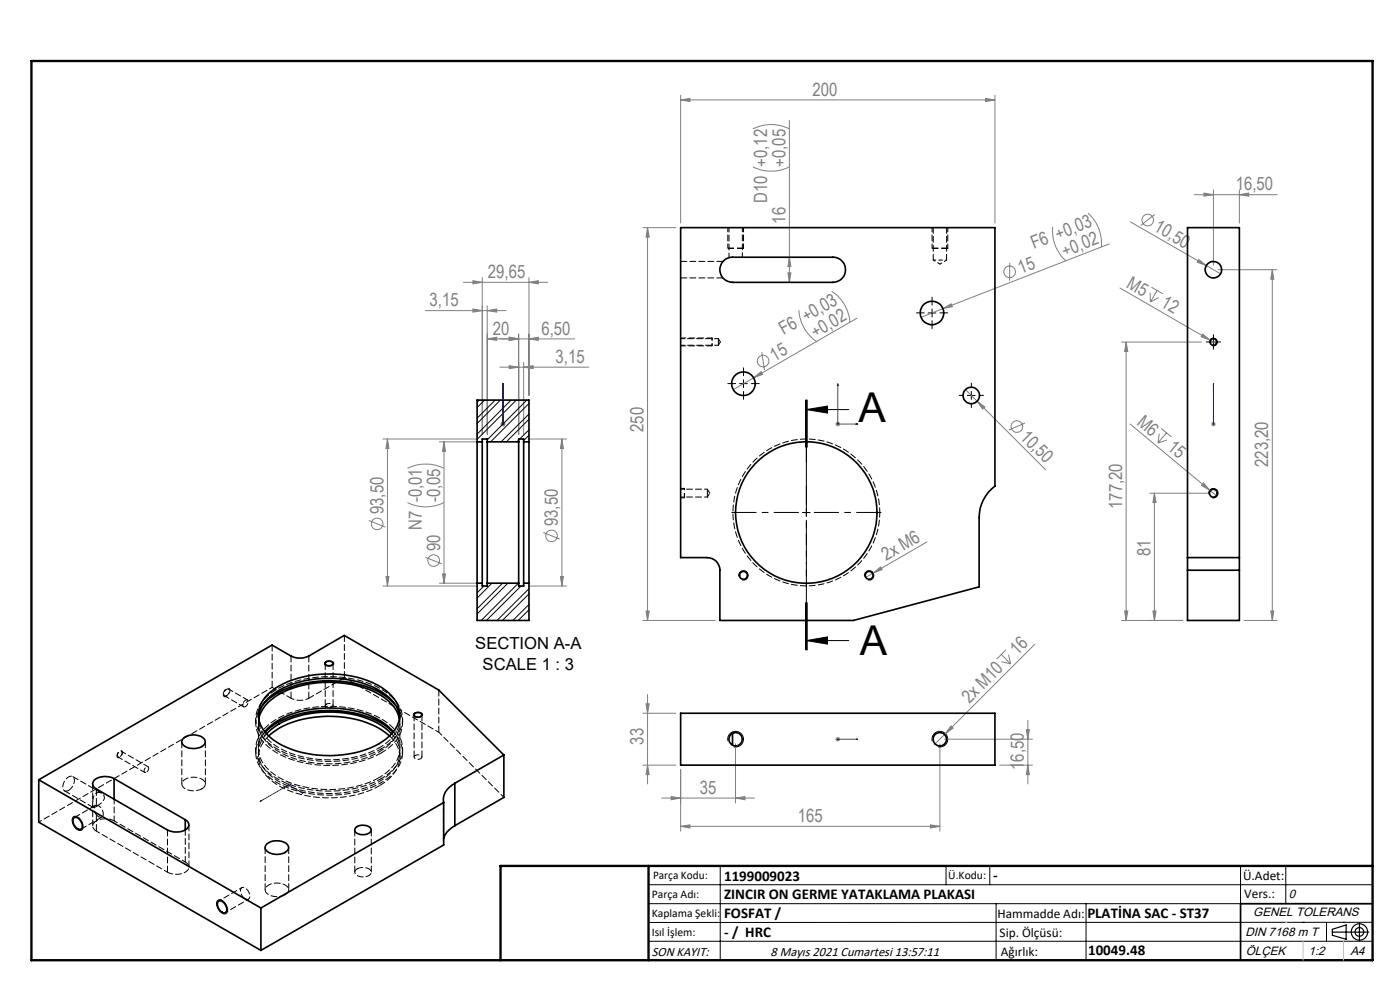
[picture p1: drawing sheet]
<svg xmlns="http://www.w3.org/2000/svg" width="297mm" height="210mm" viewBox="0 0 297 210" stroke-linecap="round" stroke-linejoin="round" font-family="sans-serif">
<g fill="none" stroke="#808080" stroke-width=".21">
<path d="M144.4 21.2l2-.3v.6zM144.4 20.2v27.1M144.4 21.2h66.7M159.7 35.4a8.6 8.6 0 0 0 7.8 0M159.7 27.3a8.6 8.6 0 0 1 7.8 0M167.5 25.5v34.4M209.1 20.9l2 .3-2 .3zM211.1 20.2v27.1M98.3 59.9h17.9M100.3 59.5l2 .4-2 .3zM102.3 58.9v33.2M112.2 59.9l2-.4v.7z"/>
<path d="M112.2 58.9v25M136.4 48.3h7M137.4 48.3l.3 2h-.6zM137.4 48.3v83.3M167.1 57.9h.7l-.3 2zM167.5 54.6l.3 1.9h-.7zM214.2 55.8v3.7M223.3 48.1a8.8 8.8 0 0 0 2.8 7.3M230.8 45.2a8.6 8.6 0 0 1 2.8 7.2M235.3 51.7l-35.2 13.8M239.8 47.1l16.1 9.2M245 45.5l-3 2.3"/>
<path d="M253.4 41.3h17.6M254.3 55.1l1.6 1.2-1.9-.7zM255.4 40.9l2 .4-2 .3zM255.9 56.3l3 1.8M257.4 40.3v15.9M258.4 57.2h12.5M262.9 41.3l2-.4v.7zM262.9 40.3v7M269.9 57.2l.3 2h-.6zM269.9 57.2v74.4M90.2 65.9h17.2M100.3 65.5l2 .4-2 .3z"/>
<path d="M103.4 65.9l2-.4v.7zM103.4 71.9l2-.4v.7zM103.4 64.9v27.2M103.4 71.9h18.5M106 77.9h18.9M108 77.6l2 .3-2 .3zM108 71.5l2 .4-2 .3zM110 70.9v21.2M111.1 77.9l2-.3v.6zM111.1 76.9v15.2M112.2 71.9l2-.4v.7zM161.6 74.7l.6 3.8"/>
<path d="M169.5 65.8a8.6 8.6 0 0 0 3.9 6.7M176.4 61.8a8.5 8.5 0 0 1 3.9 6.7M181.8 67.5l-26.3 15.1M200.1 65.5l-4.7 1.8M200.1 65.5l1.7-1.1 .2 .6zM237.6 61.1l19.1 11M237.9 72.6h17M238.9 72.6v59M238.9 72.6l.4 2h-.7zM244 62.1l.1 2M244.3 60.9l2.4 1.4M245.5 61.6l-1.4 2.5"/>
<path d="M245.8 63.1l-1.7 1M255.1 70.9l1.6 1.2-1.9-.7zM256.7 72.1l1.4 .9M81.2 93.1h20.1M82.2 93.1v31.2M82.2 93.1l.3 2h-.6zM86.4 99.3a9 9 0 0 1 7.8 0M93.2 93.7h9.2M94.2 93.7v30M94.2 93.7l.3 2h-.6zM106.2 89.9h1M106.4 89.6l.7 .7"/>
<path d="M106.7 89.5v.9M107.1 89.6l-.7 .7M112.1 93.1h8.1M119.2 93.1v31.2M119.2 93.1l.3 2h-.6zM159.9 80.1l1.6-1.3 .3 .6zM177.2 89.9h1M177.4 89.6l.7 .7M177.7 89.5v.9M178.1 89.6l-.7 .7M204.8 82.6l2.5 2.5M207.3 85.1l1.6 1.2-.4 .5z"/>
<path d="M207.3 85.1l14.6 14.6M217.5 89.7l-3.5 1.5M239.7 89.9l16.9 14.1M245.9 92l-.2 2M246.4 90.9l2.1 1.8M247.5 91.8l-1.8 2.2M247.5 93.3l-1.8 .7M256.9 89.9h1M257.1 89.6l.7 .7M257.4 89.5v.9M257.8 89.6l-.7 .7M78.2 110.4l3.6 1.4"/>
<path d="M86.4 106.6a8.6 8.6 0 0 0 7.8 0M90.2 118.2l3.6 1.4M115.3 113l3.4 1.4M196.6 115l-11.4 6.6M243.9 104.6h12.5M244.9 104.6v27M244.9 104.6l.4 2h-.7zM255.3 102.4l1.3 1.6-1.7-1zM256.6 104l1.6 1.3M81.2 124.3h20.1M81.9 122.3h.6l-.3 2zM93.2 123.7h9.2"/>
<path d="M93.9 121.7h.6l-.3 2zM112.1 124.3h8.1M118.9 122.3h.6l-.3 2zM136.4 131.6h15.3M137.1 129.6h.6l-.3 2zM185.2 121.6l1.6-1.3 .3 .5zM185.2 121.6l-1.7 .9M212.4 138.8l2 2M213.4 137.8l-2 2M214 138.9l.4 1.9M219.5 136.7l-18.9 18.9M237.9 131.6h13"/>
<path d="M238.6 129.6h.7l-.4 2zM244.6 129.6h.7l-.4 2zM263.9 131.6h7M269.6 129.6h.6l-.3 2zM136.4 151.3h7M137.1 149.3h.6l-.3 2zM137.4 147.3v19M156 157.8v12.5M177.2 156.8h1M177.4 156.4l.7 .8M177.7 156.3v1M178.1 156.4l-.7 .8"/>
<path d="M199.4 157.8v18.5M200.4 156.8h18.6M200.6 155.6l-2.4 2.4M201.8 154l.4 .4-1.6 1.2zM212.4 140.4l2 .4M217.7 154.8h.7l-.3 2zM218.1 152.8v13.5M60.7 166.5h1M60.9 166.1l.7 .8M61.2 166v1M61.6 166.1l-.7 .8M136.4 162.3h7"/>
<path d="M137.4 162.3l.3 2h-.6zM140.4 169.3h19.7M142.4 169l2 .3-2 .3zM144.4 175.3l2-.3v.6zM144.4 163.3v13M144.4 175.3h55M156 169.3l2-.3v.6zM197.4 175l2 .3-2 .3zM212.1 162.3h6.9M218.1 162.3l.3 2h-.7z"/>
<circle cx="214.2" cy="57.7" r="1.24"/>
<circle cx="243.5" cy="46.7" r="1.24"/>
<circle cx="161.9" cy="76.6" r="1.23"/>
<circle cx="215.7" cy="90.5" r="1.23"/>
<circle cx="80" cy="111.1" r="1.23"/>
<circle cx="92" cy="118.9" r="1.24"/>
<circle cx="117" cy="113.6" r="1.23"/>
</g>
<g fill="none" stroke="#000" stroke-width=".21">
<path d="M196.9 66.4h1.6M197.7 65.5v1.7M256.6 72.6h1.6M256.6 72.8a.83 .83 0 0 1 .7-1.1 .83 .83 0 0 1 .9 .9 .83 .83 0 0 1-1 .8M257.4 71.7v1.7M156.9 81.4h1.6M157.7 80.6v1.6M170.9 84.9v10M171.1 86.9l4.4-.8v1.5zM171.1 86.9h9M171.1 84.9v10M171.2 84.9v10"/>
<path d="M205.2 83.9h1.7M206.1 83v1.7M170.2 108.7h1.7M171.1 107.9v1.7M256.4 104.9a1 1 0 0 1 .9-1.3 1 1 0 0 1 1.1 1.1 1 1 0 0 1-1.3 .9M156.7 122.3a1 1 0 0 1 .9-1.3 1 1 0 0 1 1.1 1.1 1 1 0 0 1-1.3 .9M170.9 127.9v10M171.1 135.9l4.4-.8v1.5zM171.1 135.9h9M171.1 127.9v10M171.2 127.9v10zM183.4 122.3a1 1 0 0 1 .9-1.3 1 1 0 0 1 1.1 1.1 1 1 0 0 1-1.3 .9"/>
<path d="M69 140.4a1.12 1.12 0 0 1 1.8 .4 1.18 1.18 0 0 1-2-.1zM87.8 151.3a1.12 1.12 0 0 1 1.8 .4 1.2 1.2 0 0 1-1.9 0zM154.4 157.2a1.67 1.67 0 0 1 1.5-2 1.67 1.67 0 0 1 1.8 1.8 1.67 1.67 0 0 1-2.1 1.4M197.8 157.2a1.66 1.66 0 0 1 1.4-2 1.66 1.66 0 0 1 1.8 1.8 1.66 1.66 0 0 1-2 1.4M15.5 173.4a1.06 1.06 0 0 1 1.6 .4l.5 1.2a.84 .84 0 0 1-.3 1.1 .84 .84 0 0 1-1.1-.3l-.7-1a1.41 1.41 0 0 1 0-1.4zM46.1 191.1a.98 .98 0 0 1 1.6 .4l.4 .8a.94 .94 0 0 1 .2 1 .94 .94 0 0 1-.9 .5 2.28 2.28 0 0 1-1.3-2.7zM137.6 187.7h153.6M137.6 191.7h153.6M137.6 199.7h153.6M152.8 183.7v20M200.7 183.7v4M210 183.7v4"/>
<path d="M211.3 191.7v12M230.4 191.7v12M263.2 183.7v20M272.8 183.7v8M276.4 195.6h.1M281.4 195.6v4.1M285 195.6h.1M291.2 195.6l-153.6 .1"/>
</g>
<path d="M24.8 160.3l.2 .4a.92 .92 0 0 0 .8-.5 .92 .92 0 0 0 0-1l-.7 .3-.3 .8" fill="none" stroke="#000" stroke-width=".21" stroke-dasharray="1.3 .6" stroke-dashoffset=".4" stroke-linecap="butt"/>
<path d="M47.4 147.3l.1 .4a1.11 1.11 0 0 0 1.1-.5 1.11 1.11 0 0 0 0-1.2 1.17 1.17 0 0 0-1.2 1.3" fill="none" stroke="#000" stroke-width=".21" stroke-dasharray="1.3 .6" stroke-linecap="butt"/>
<path d="M151.1 71.8v1.6" fill="none" stroke="#000" stroke-width=".21" stroke-dasharray="1.3 .6" stroke-dashoffset=".8" stroke-linecap="butt"/>
<path d="M157.7 52.7h-3.3M201 52.7h-3.3" fill="none" stroke="#000" stroke-width=".21" stroke-dasharray="1.3 .6" stroke-dashoffset="-.1" stroke-linecap="butt"/>
<path d="M145.2 103.7v1.9" fill="none" stroke="#000" stroke-width=".21" stroke-dasharray="1.3 .6" stroke-dashoffset="1" stroke-linecap="butt"/>
<path d="M151.1 71.8v1.6" fill="none" stroke="#000" stroke-width=".25" stroke-dasharray="1.3 .6" stroke-dashoffset=".8" stroke-linecap="butt"/>
<path d="M157.7 52.7h-3.3M201 52.7h-3.3" fill="none" stroke="#000" stroke-width=".25" stroke-dasharray="1.3 .6" stroke-dashoffset="-.1" stroke-linecap="butt"/>
<path d="M145.2 103.7v1.9" fill="none" stroke="#000" stroke-width=".25" stroke-dasharray="1.3 .6" stroke-dashoffset="1" stroke-linecap="butt"/>
<g fill="none" stroke="#000" stroke-width=".25">
<path d="M282.6 197.7h7.8M282.6 197.1l3-.9v3l-3-.8zM288.4 195.8v3.8M106.2 203.7h185"/>
<circle cx="288.4" cy="197.7" r="1.74"/>
<circle cx="288.4" cy="197.7" r=".93"/>
</g>
<g fill="none" stroke="#00f" stroke-width=".21">
<path d="M106.7 89.8v.3zM106.7 81.4v.4v-.4M106.7 89.9h.1M106.7 81.4v8.5M177.7 81.4v8.5h4.3M177.7 81.4l.1 .4h-.2zM181.6 89.8l.4 .1-.4 .2zM257.4 81.4v8.5M257.4 89.8v.3zM257.4 81.4v.4v-.4M257.4 89.9h.1M177.6 156.8h.2z"/>
<path d="M177.7 156.8h.1M177.7 156.8h4.3M182 156.8h-.4h.4M55.2 170l.2-.2 .2 .1zM63.9 168.1l.2-.1 .2 .3zM64.3 168.3l-3.1-1.8-6 3.5"/>
</g>
<g fill="none" stroke="#000" stroke-width=".21" stroke-dasharray="15.2 1.3 1.3 1.3">
<path d="M157.7 79.7v-1.7M196.1 66.4h-1.7M197.7 64.7v-1.7M197.7 68v1.7M199.4 66.4h1.7M256.6 72.5h-.7M257.4 71.7v-.7M257.4 73.4v.7M258.3 72.5h.7M156.1 81.4h-1.7M157.7 83v1.7M159.4 81.4h1.7"/>
<path d="M204.4 83.9h-.9M206.1 82.2v-.9M206.1 85.5v1M207.7 83.9h1"/>
</g>
<path d="M144.4 73.4h6.7M151.1 71.7h-6.7" fill="none" stroke="#000" stroke-width=".21" stroke-dasharray="1.3 .6" stroke-dashoffset=".2"/>
<path d="M157.7 52.7h.1M201.1 52.7h-.1M151.1 71.7v.1M145.2 103.6v.1" fill="none" stroke="#000" stroke-width=".21" stroke-dasharray="1.3 .6"/>
<path d="M154.4 48.3v4.4M157.7 52.7v-4.4M197.7 48.3v4.4M201.1 52.7v-4.4" fill="none" stroke="#000" stroke-width=".21" stroke-dasharray="1.3 .6" stroke-dashoffset=".3"/>
<path d="M144.4 105.6h.8M145.2 103.6h-.8" fill="none" stroke="#000" stroke-width=".21" stroke-dasharray="1.3 .6" stroke-dashoffset=".4"/>
<path d="M157.7 52.7h.1M201.1 52.7h-.1M151.1 71.7v.1M145.2 103.6v.1" fill="none" stroke="#000" stroke-width=".25" stroke-dasharray="1.3 .6"/>
<path d="M169.4 108.7h-14.2M171.1 107v-14.1M171.1 110.4v14.1M172.7 108.7h14.2" fill="none" stroke="#000" stroke-width=".21" stroke-dasharray="15.2 1.3 1.3 1.3" stroke-dashoffset="10.1"/>
<path d="M171.1 84.9v53" fill="none" stroke="#000" stroke-width=".21" stroke-dasharray="6.3 1.3 1.3 1.3" stroke-dashoffset="2.1"/>
<path d="M291.2 191.7h-28v12" fill="none" stroke="#000" stroke-width=".35"/>
<path d="M6.7 12.9h284.5v190.8h-284.5zM137.6 183.7v20M291.2 183.7h-185v20" fill="none" stroke="#000" stroke-width=".5"/>
<path d="M276.4 199.7v4M285 199.7v4" fill="none" stroke="#c0c0c0" stroke-width=".21"/>
<path d="M272.8 195.6h.1" fill="none" stroke="#c0c0c0" stroke-width=".25"/>
<path d="M171.1 86.9l4.4-.8v1.5zM171.1 135.9l4.4-.8v1.5z" fill="#000"/>
<g fill="#00f">
<path d="M181.6 89.8l.4 .1-.4 .2zM177.7 81.4l.1 .4h-.2z"/>
<path d="M106.7 89.8v.3zM106.7 81.4v.4zM106.7 89.8v.3zM106.7 81.4v.4z"/>
<path d="M63.9 168.1l.4 .2-.2-.3zM55.2 170l.4-.1-.2-.1zM257.4 89.8v.3zM257.4 81.4v.4z"/>
<path d="M181.6 156.8h.4zM177.6 156.8h.2z"/>
</g>
<g fill="#808080">
<path d="M255.3 102.4l1.3 1.6-1.7-1z"/>
<path d="M254.3 55.1l1.6 1.2-1.9-.7z"/>
<path d="M255.1 70.9l1.6 1.2-1.9-.7z"/>
<path d="M200.1 65.5l1.7-1.1 .2 .6z"/>
<path d="M159.9 80.1l1.6-1.3 .3 .6z"/>
<path d="M185.2 121.6l1.6-1.3 .3 .5z"/>
<path d="M201.8 154l.4 .4-1.6 1.2z"/>
<path d="M207.3 85.1l1.6 1.2-.4 .5z"/>
<path d="M103.4 65.9l2-.4v.7zM100.3 65.5l2 .4-2 .3zM108 71.5l2 .4-2 .3zM103.4 71.9l2-.4v.7z"/>
<path d="M142.4 169l2 .3-2 .3zM156 169.3l2-.3v.6zM144.4 175.3l2-.3v.6zM197.4 175l2 .3-2 .3zM255.4 40.9l2 .4-2 .3zM262.9 41.3l2-.4v.7zM108 71.5l2 .4-2 .3zM112.2 71.9l2-.4v.7zM100.3 59.5l2 .4-2 .3zM112.2 59.9l2-.4v.7zM108 77.6l2 .3-2 .3zM111.1 77.9l2-.3v.6z"/>
<path d="M209.1 20.9l2 .3-2 .3zM144.4 21.2l2-.3v.6z"/>
<path d="M137.4 162.3l.3 2h-.6zM137.1 149.3h.6l-.3 2zM238.6 129.6h.7l-.4 2zM238.9 72.6l.4 2h-.7zM244.6 129.6h.7l-.4 2zM244.9 104.6l.4 2h-.7zM118.9 122.3h.6l-.3 2zM119.2 93.1l.3 2h-.6z"/>
<path d="M137.1 129.6h.6l-.3 2zM137.4 48.3l.3 2h-.6z"/>
<path d="M167.5 54.6l.3 1.9h-.7zM167.1 57.9h.7l-.3 2zM217.7 154.8h.7l-.3 2zM218.1 162.3l.3 2h-.7zM269.9 57.2l.3 2h-.6zM269.6 129.6h.6l-.3 2zM94.2 93.7l.3 2h-.6zM93.9 121.7h.6l-.3 2zM82.2 93.1l.3 2h-.6zM81.9 122.3h.6l-.3 2z"/>
</g>
<g fill="none" stroke="#000" stroke-width=".35">
<path d="M144.4 48.3h66.7v54.8a8.4 8.4 0 0 0-3.4 6.7v14.7l-26.7 7.1h-28.3v-10.6a2.65 2.65 0 0 0-2.7-2.7h-5.6zM153.4 55.4a2.58 2.58 0 0 1 2-.8h21.3a2.66 2.66 0 0 1 2.7 2.6 2.66 2.66 0 0 1-2.7 2.7h-21.3a2.67 2.67 0 0 1-2.4-1.6 2.67 2.67 0 0 1 .4-2.9zM101.2 93.7v30M101.2 93.7v-8.8h11v8.8M101.2 93.7h1.1M102.3 93.7v30M102.3 93.7v-.6h1.1v.6M103.4 93.7v30M103.4 93.7h6.6M110 93.7v30M110 93.7v-.6h1.1v.6M111.1 93.7v30"/>
<path d="M111.1 93.7h1.1M112.2 93.7v30M251.9 118.3v2.7M251.9 118.3h11M251.9 118.3v-70h11v70M262.9 118.3v2.7M101.2 123.7v7.9h11v-7.9M101.2 123.7h1.1M102.3 123.7v.6h1.1v-.6M103.4 123.7h6.6M110 123.7v.6h1.1v-.6M111.1 123.7h1.1"/>
<path d="M251.9 121v10.6h11v-10.6M251.9 121h11M38.9 156.6a3.4 3.4 0 0 1 4.6 .4 1.25 1.25 0 0 1-1.1 1.6 3.4 3.4 0 0 1-3.8-.9 1.04 1.04 0 0 1 .3-1.1zM54.8 152.1a7.5 7.5 0 0 1 4.4-5.7 23.3 23.3 0 0 1 21.7 .3 7.5 7.5 0 0 1 3.9 5.4M54.9 152.5a8.5 8.5 0 0 1 5.2-5.7 23.3 23.3 0 0 1 20.8 .7 7.8 7.8 0 0 1 3.8 5M55.8 149.5a17.1 17.1 0 0 1 11.6-5 22 22 0 0 1 14.9 3.5l1.6 1.5M56.2 155.2a16.1 16.1 0 0 1 10.8-4.9 21.9 21.9 0 0 1 14.7 3.3l1.7 1.6M56.2 155.3a19.1 19.1 0 0 1 13.8-4.6 19.8 19.8 0 0 1 13 4.3l.4 .3M56.6 155.7a17.4 17.4 0 0 1 11.6-4.6 20.3 20.3 0 0 1 14.2 3.9l.7 .7M56.9 147.2a19.6 19.6 0 0 1 13.9-4.2 19.1 19.1 0 0 1 11.6 3.9 5.8 5.8 0 0 1 .4 9.1 18.9 18.9 0 0 1-12.7 4.3 19.5 19.5 0 0 1-12.9-4 5.8 5.8 0 0 1-.3-9.1zM57 156.1a19 19 0 0 1 12.5-4.2 19.4 19.4 0 0 1 13.1 4.2M69 140.5a.95 .95 0 0 1 1.6 .4 1.02 1.02 0 0 1-1.6-.2z"/>
<path d="M87.9 151.4a.89 .89 0 0 1 1.6 .3 .96 .96 0 0 1-1.7-.1zM144.4 151.3h66.7v11h-66.7zM155.4 155.6v2.4M8.2 165.4l47.2 27.2M8.2 165.4v9l47.2 27.2M15.7 173.5a1.62 1.62 0 0 1 1.8 1.9 .67 .67 0 0 1-.6 .6 .67 .67 0 0 1-.7-.4l-.6-1a1.16 1.16 0 0 1 .1-1.1zM24.2 165.2a3.9 3.9 0 0 0-4.3 .4 1.13 1.13 0 0 0 .5 1.7l15.1 8.8a3.6 3.6 0 0 0 4.5-.7 1.1 1.1 0 0 0-.7-1.5M24.2 165.2l15.1 8.7M24.2 165.2v4.3M39.3 173.9v2.2M56.6 179a3.5 3.5 0 0 1 4.5 .4 1.25 1.25 0 0 1-1 1.6 3.4 3.4 0 0 1-3.8-.8 1.04 1.04 0 0 1 .3-1.2zM75.5 175.5a2.42 2.42 0 0 1 3.1 .2 .94 .94 0 0 1-.9 1.3h-1.3a1.23 1.23 0 0 1-1.2-1z"/>
<path d="M94.1 170.2l-38.7 22.4M94.1 170.2v9l-38.7 22.4M96.5 166.1a3.8 3.8 0 0 0-2.4 4.1M96.5 175.1a4.4 4.4 0 0 0-2.4 2.8M96.5 166.1v9M106.9 160.2l-13.8-13.8-20.1-11.6-7.5 4.4a4.4 4.4 0 0 1-3.8 0l-4-2.4-49.5 28.6M106.9 160.2l-10.4 5.9M106.9 160.2v8.9l-10.4 6M46.4 191.2a1.65 1.65 0 0 1 1.7 1.9 .71 .71 0 0 1-.6 .6 .71 .71 0 0 1-.7-.4l-.4-.6a1.29 1.29 0 0 1 0-1.5zM55.4 192.6v9"/>
<circle cx="257.4" cy="57.2" r="1.74"/>
<circle cx="197.7" cy="66.4" r="2.49"/>
<circle cx="257.4" cy="72.5" r=".71"/>
<circle cx="157.7" cy="81.4" r="2.51"/>
<circle cx="206" cy="83.9" r="1.75"/>
<circle cx="171.1" cy="108.7" r="15"/>
<circle cx="257.4" cy="104.6" r=".84"/>
<circle cx="157.7" cy="122.1" r=".84"/>
<circle cx="184.4" cy="122.1" r=".84"/>
<circle cx="156.1" cy="156.8" r="1.41"/>
<circle cx="199.4" cy="156.8" r="1.41"/>
</g>
<path d="M154.7 48.3v6.3M152.4 72.5v-.7M152.4 73.2v-.7M186.7 108.7a15.6 15.6 0 0 0-23-13.7 15.6 15.6 0 0 0-1.2 26.7 15.6 15.6 0 0 0 24.1-11.7l.1-1.3M80.4 158.6a7.8 7.8 0 0 0 4.4-5.9v-.6" fill="none" stroke="#000" stroke-width=".21" stroke-dasharray="1.3 .6" stroke-dashoffset=".3"/>
<path d="M198 55.2h1.4M199.4 55.2h1.4M144.4 105.4h5.7M150.1 103.8h-5.7M54.8 152.1a6.9 6.9 0 0 0 4 6.3 23.3 23.3 0 0 0 21.6 .2M83.4 155.3a5.9 5.9 0 0 1-.2 9l-2.4 1.7M80.8 166a24.3 24.3 0 0 1-22.2-.1 7.9 7.9 0 0 1-4.4-6.1 6.3 6.3 0 0 1 2-4.5M94.2 177.8v1.4M47.8 193.6l4.9-2.9M51.3 188.3l-4.9 2.8" fill="none" stroke="#000" stroke-width=".21" stroke-dasharray="1.3 .6" stroke-dashoffset=".7"/>
<g fill="none" stroke="#000" stroke-width=".21" stroke-dasharray="1.3 .6" stroke-dashoffset=".4">
<path d="M157.5 54.5v-6.2M144.4 73.2h8M152.4 71.8h-8M152.4 73.2l.4-.7M152.8 72.5l-.4-.7M150.1 104.6v-.8M150.1 105.4v-.8M48.1 147.6h-.4a.92 .92 0 0 1 0-1 .92 .92 0 0 1 .8-.4l.1 .7-.5 .7M52.1 149.9h-.4a.92 .92 0 0 1 0-1 .92 .92 0 0 1 .8-.4l.1 .7-.5 .7M54.2 152.5v.9M54.2 158.8v.9M80.8 158.9a24.3 24.3 0 0 1-22.2-.2 7.9 7.9 0 0 1-4.4-6.1 7.3 7.3 0 0 1 4.2-6.2 24 24 0 0 1 23.1 .2 7.4 7.4 0 0 1 3.9 6.2 7.8 7.8 0 0 1-4.6 6.1"/>
<path d="M85.4 153.4v-.9M85.4 159.7v-.9M93.1 155.3l13.8 13.8M20.4 170.8a.92 .92 0 0 0-.3 1.4l.3 .6M80.4 164.9a7.8 7.8 0 0 0 4.4-5.9 5.8 5.8 0 0 0-1.3-3.8M80.8 165.2a24.3 24.3 0 0 1-22.2-.2 7.9 7.9 0 0 1-4.4-6.1 7.3 7.3 0 0 1 4.2-6.2 24 24 0 0 1 23.1 .2 7.4 7.4 0 0 1 3.9 6.2 7.8 7.8 0 0 1-4.6 6.1"/>
</g>
<g fill="none" stroke="#000" stroke-width=".21" stroke-dasharray="1.3 .6">
<path d="M144.4 59h9M153.4 55.5h-9M198 48.3v6.9M200.8 55.2v-6.9M38.6 157.3v9M57.7 145.8v-9M61.7 148.1v-9M65.5 148.1v-9M69 140.7v9M70.7 149.7v-9M73.1 143.8v-9M87.8 151.6v9"/>
<path d="M93.1 146.3v9M13.7 167.8l6.1 3.5M14.6 167.7a.8 .8 0 0 1-1.1 0 .8 .8 0 0 1-.2-1 2.18 2.18 0 0 1 2-2 1.61 1.61 0 0 1-.1 2.4l-.6 .6M17.2 175.9l4.4-2.6M19.7 166.2v9M20.2 170.8l-4.4 2.6M20.4 171.1l-.1 .1a.38 .38 0 0 1-.6 0 .38 .38 0 0 1 0-.5v-.4a1.98 1.98 0 0 1 1.1-2.2 1.16 1.16 0 0 1 1.3 .8 1.16 1.16 0 0 1-.5 1.4l-1.2 .8M21.5 168.2l-6.1-3.5M35.5 176v9M43.6 166.3v-9M56.2 179.8v9M75.3 176v9"/>
<path d="M89.5 160.6v-9M94.1 169.5v9M40.1 183.9v-9M61.2 188.8v-9M75.8 184.3a.8 .8 0 0 0-.5 .9 .8 .8 0 0 0 .7 .6 2.18 2.18 0 0 0 2.7-.6 1.61 1.61 0 0 0-2.2-1.2l-.7 .3M78.8 185v-9"/>
</g>
<path d="M198 55.2l1.4 .8M199.4 56l1.4-.8" fill="none" stroke="#000" stroke-width=".21" stroke-dasharray="1.3 .6" stroke-dashoffset=".8"/>
<path d="M150.1 105.4l.5-.8M150.6 104.6l-.5-.8M54.8 151.6v.9M54.8 159.7v.9M69.2 149.4l-.2 .3a.92 .92 0 0 0 .8 .5 .92 .92 0 0 0 .9-.6l-.6-.4-.9 .2M73.1 143.8l20 11.5M84.8 152.5v-.9M20.4 176.3l15.1 8.7M24.2 174.1l15.1 8.7M84.8 160.6v-.9M88.1 160.2l-.2 .4a.92 .92 0 0 0 .8 .5 .92 .92 0 0 0 .8-.6l-.6-.4-.8 .1" fill="none" stroke="#000" stroke-width=".21" stroke-dasharray="1.3 .6" stroke-dashoffset=".5"/>
<path d="M56.2 155.2a5.7 5.7 0 0 0 1 8.3 20 20 0 0 0 14.2 3.9 20.9 20.9 0 0 0 9-2.5M84.7 152.5a6.5 6.5 0 0 1-3.4 6.5 23.2 23.2 0 0 1-19.6 1.7 10 10 0 0 1-6.7-6l-.1-2.2M20.4 170.8v-3.5M20.4 176.3v-3.5M52 190.7a.64 .64 0 0 0 .8 0 .64 .64 0 0 0 .2-.8 1.57 1.57 0 0 0-1.7-1.6 1.75 1.75 0 0 0 .7 2.4" fill="none" stroke="#000" stroke-width=".21" stroke-dasharray="1.3 .6" stroke-dashoffset="-.1"/>
<path d="M65.5 148.1l7.6-4.3M80.8 159.7a24.3 24.3 0 0 1-22.2-.1 7.9 7.9 0 0 1-4.4-6.1 6.1 6.1 0 0 1 1.6-4M83.1 155.6a5.6 5.6 0 0 1-.3 8.5 19.2 19.2 0 0 1-13.9 4.2 18 18 0 0 1-12.3-4.6 5.6 5.6 0 0 1 0-8.1M83.9 149.5a5.8 5.8 0 0 1-.7 8.5l-2.4 1.7M20.4 176.3a1.19 1.19 0 0 1-.7-1.2 1.19 1.19 0 0 1 1-1.1l.9-.3h1.2l1.4 .4M42.8 167.3a3.4 3.4 0 0 1-4.1-.6 1.25 1.25 0 0 1 1-1.6 3.4 3.4 0 0 1 3.8 .8 1.06 1.06 0 0 1-.7 1.4M39.3 182.8a1.19 1.19 0 0 1 .8 1.3 1.19 1.19 0 0 1-1 1l-1 .3h-1.1l-1.5-.4M39.3 182.8v-6.8M60.5 189.8a3.4 3.4 0 0 1-4.2-.7 1.25 1.25 0 0 1 1.1-1.6 3.4 3.4 0 0 1 3.8 .9 1.06 1.06 0 0 1-.7 1.4" fill="none" stroke="#000" stroke-width=".21" stroke-dasharray="1.3 .6" stroke-dashoffset=".1"/>
<path d="M47.7 147.6l4 2.3M52.5 148.5l-4-2.3M57.7 145.8l4 2.3M20.4 172.8a.75 .75 0 0 0 .9 .6 .75 .75 0 0 0 .6-.7l-.3-1.1a1.47 1.47 0 0 0-1.2-.8M24.2 169.5v4.6M25 160.6l5.7 3.2M31.4 162.6l-5.7-3.2M80.4 166.7a23.3 23.3 0 0 1-21.6-.3 7.3 7.3 0 0 1-4-6 6.3 6.3 0 0 1 2.2-4.3" fill="none" stroke="#000" stroke-width=".21" stroke-dasharray="1.3 .6" stroke-dashoffset=".2"/>
<path d="M61.7 148.1a4.2 4.2 0 0 0 3.8 0M8.2 174.4l49.5-28.6" fill="none" stroke="#000" stroke-width=".21" stroke-dasharray="1.3 .6" stroke-dashoffset=".6"/>
<path d="M54.8 153.4v5.4M82.7 156.1a5.7 5.7 0 0 1 .1 8.9l-2.4 1.7M84.8 158.8v-5.4M25.4 160.5l-.2 .1a.7 .7 0 0 1-.2-.8 .7 .7 0 0 1 .7-.4l.2 .5-.5 .6M31.1 163.8l-.2 .1a.7 .7 0 0 1-.2-.9 .7 .7 0 0 1 .7-.4l.1 .6-.4 .6" fill="none" stroke="#000" stroke-width=".21" stroke-dasharray="1.3 .6" stroke-dashoffset="-.2"/>
<g fill="none" stroke="#000" stroke-width=".21">
<path d="M101.7 84.9l-.5 .5M102.8 84.9l-1.6 1.6M105.1 84.9l-3.9 3.8M106.2 84.9l-5 4.9M108.4 84.9l-7.2 7.2M109.5 84.9l-8.3 8.3M110 93.3l-.3 .4M111.8 84.9l-8.4 8.4M112.2 87.8l-5.9 5.9M112.2 91.2l-2 1.9M112.2 85.6l-8.1 8.1M112.2 88.9l-4.8 4.8"/>
<path d="M112.2 92.3l-1.1 1.1M102.7 124.3l-1.5 1.5M104.4 123.7l-3.2 3.2M106.6 123.7l-5.4 5.4M107.7 123.7l-6.5 6.5M110 123.7l-7.9 7.9M110.5 124.3l-7.3 7.3M111.1 123.7h.1M112.2 131.6h.1M112.2 124.9l-6.8 6.7M112.2 128.2l-3.4 3.4M112.2 126l-5.6 5.6"/>
<path d="M112.2 129.4l-2.3 2.2"/>
</g>
<g font-size="8.7">
<text x="182.1" y="89.5">A</text>
<text x="182.4" y="139">A</text>
</g>
<g font-size="3.9" fill="#808080">
<text x="172.4" y="20.3">200</text>
<text x="166.6" y="35.4" transform="rotate(-90 166.6 35.4)">+0,05</text>
<text x="262.1" y="40.4">16,50</text>
<text x="162.7" y="43" transform="rotate(-90 162.7 43)">D10 +0,12</text>
<text x="166.6" y="47.4" transform="rotate(-90 166.6 47.4)">16</text>
<text x="219.3" y="52.9" transform="rotate(-21 219.3 52.9)">F6 +0,03</text>
<text x="244.6" y="48.8" transform="rotate(30 244.6 48.8)">10,50</text>
<text x="103.5" y="59">29,65</text>
<text x="216.6" y="58.1" transform="rotate(-21 216.6 58.1)">15</text>
<text x="225.8" y="54.5" transform="rotate(-21 225.8 54.5)">+0,02</text>
<text x="91.1" y="65">3,15</text>
<text x="238.8" y="60.8" transform="rotate(30 238.8 60.8)">M5</text>
<text x="246" y="65" transform="rotate(30 246 65)">12</text>
<text x="104.5" y="71">20</text>
<text x="114.9" y="71">6,50</text>
<text x="166.2" y="71.1" transform="rotate(-30 166.2 71.1)">F6 +0,03</text>
<text x="172.9" y="71.7" transform="rotate(-30 172.9 71.7)">+0,02</text>
<text x="117.9" y="77">3,15</text>
<text x="164.3" y="76.7" transform="rotate(-30 164.3 76.7)">15</text>
<text x="241" y="89.8" transform="rotate(40 241 89.8)">M6</text>
<text x="136.5" y="91.6" transform="rotate(-90 136.5 91.6)">250</text>
<text x="216.2" y="92.8" transform="rotate(45 216.2 92.8)">10,50</text>
<text x="247.4" y="95.2" transform="rotate(40 247.4 95.2)">15</text>
<text x="269.1" y="99.1" transform="rotate(-90 269.1 99.1)">223,20</text>
<text x="93.3" y="106.6" transform="rotate(-90 93.3 106.6)">-0,05</text>
<text x="238.1" y="108" transform="rotate(-90 238.1 108)">177,20</text>
<text x="81.3" y="109.1" transform="rotate(-90 81.3 109.1)">93,50</text>
<text x="89.5" y="112.4" transform="rotate(-90 89.5 112.4)">N7 -0,01</text>
<text x="118.3" y="111.6" transform="rotate(-90 118.3 111.6)">93,50</text>
<text x="93.3" y="116.9" transform="rotate(-90 93.3 116.9)">90</text>
<text x="188" y="119" transform="rotate(-30 188 119)">2x M6</text>
<text x="244.1" y="118" transform="rotate(-90 244.1 118)">81</text>
<text x="215.8" y="139.2" transform="rotate(-45 215.8 139.2)">16</text>
<text x="205.7" y="149.3" transform="rotate(-45 205.7 149.3)">2x M10</text>
<text x="136.5" y="158" transform="rotate(-90 136.5 158)">33</text>
<text x="217.2" y="163.4" transform="rotate(-90 217.2 163.4)">16,50</text>
<text x="148.5" y="168.4">35</text>
<text x="169.3" y="174.4">165</text>
</g>
<g font-size="3.5">
<text x="100.8" y="137.7">SECTION A-A</text>
<text x="102.4" y="142.2">SCALE 1 : 3</text>
</g>
<g font-size="3.2">
<text x="153.6" y="186.8">1199009023</text>
<text x="153.6" y="190.8">ZINCIR ON GERME YATAKLAMA PLAKASI</text>
<text x="210.7" y="186.6">-</text>
<text x="153.6" y="194.8">FOSFAT /</text>
<text x="230.7" y="194.8">PLATİNA SAC - ST37</text>
<text x="153.6" y="198.8">- / HRC</text>
<text x="230.8" y="202.6">10049.48</text>
</g>
<g font-size="2.8">
<text x="263.7" y="186.7">Ü.Adet:</text>
<text x="263.9" y="190.5">Vers.:</text>
<text x="211.6" y="194.8">Hammadde Adı:</text>
<text x="138.3" y="202.8">SON KAYIT:</text>
<text x="163.5" y="202.8">8 Mayıs 2021 Cumartesi 13:57:11</text>
<text x="212.1" y="198.7">Sip. Ölçüsü:</text>
<text x="212.3" y="202.7">Ağırlık:</text>
</g>
<g font-size="2.6">
<text x="273.4" y="190.4">0</text>
<text x="265.9" y="194.4">GENEL TOLERANS</text>
<text x="264.2" y="198.5">DIN 7168 m T</text>
<text x="264.3" y="202.6">ÖLÇEK</text>
<text x="277.6" y="202.6">1:2</text>
<text x="286.5" y="202.6">A4</text>
</g>
<g font-size="2.5">
<text x="138.3" y="190.5">Parça Adı:</text>
<text x="138.5" y="186.5">Parça Kodu:</text>
<text x="201.2" y="186.5">Ü.Kodu:</text>
<text x="138.3" y="194.5">Kaplama Şekli:</text>
<text x="138.3" y="198.6">Isıl İşlem:</text>
</g>
</svg>
